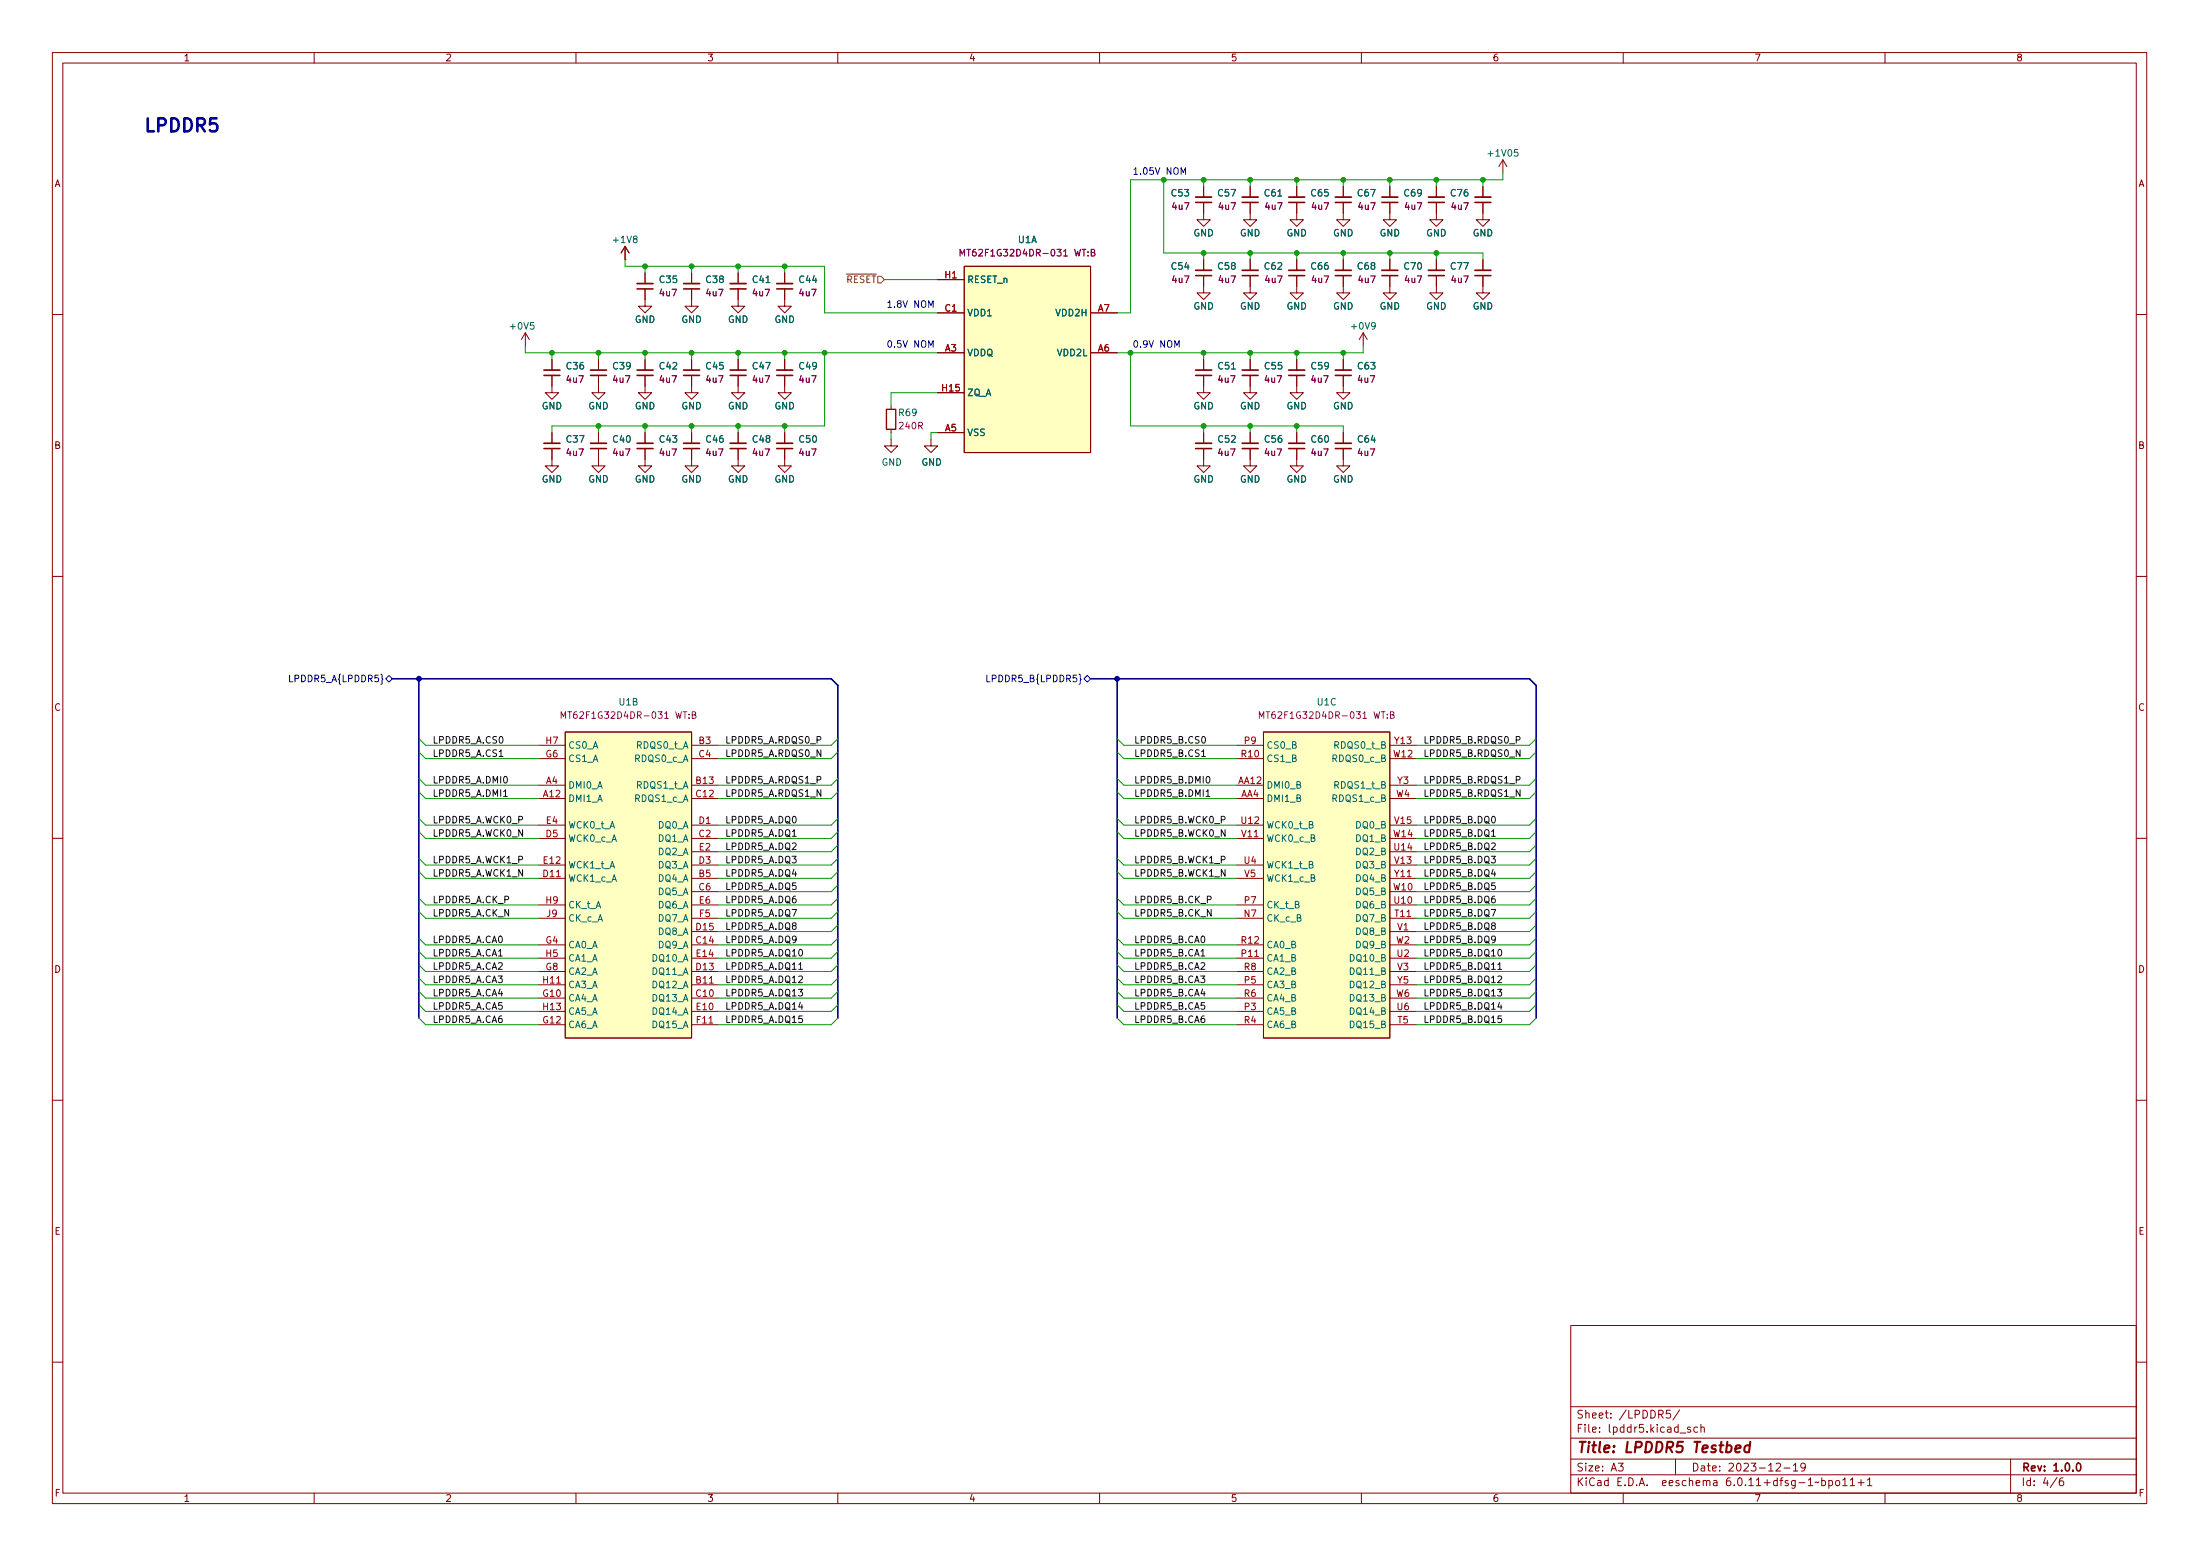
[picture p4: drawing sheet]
<svg xmlns="http://www.w3.org/2000/svg" width="420mm" height="297mm" viewBox="0 0 420 297" stroke-linecap="round" stroke-linejoin="round" font-family="sans-serif">
<g fill="none" stroke="#840000" stroke-width=".19">
<path d="M10 10h400v277h-400zM12 12h396v273h-396zM60 10v2M110 10v2M160 10v2M210 10v2M260 10v2M310 10v2M360 10v2M229.9 38.6v3.3h-1.3l1.3 1.3 1.2-1.3h-1.2M229.9 35.6v2M238.8 38.6v3.3h-1.3l1.3 1.3 1.2-1.3h-1.2"/>
<path d="M238.8 35.6v2M247.6 38.6v3.3h-1.2l1.2 1.3 1.3-1.3h-1.3M247.6 35.6v2M256.5 38.6v3.3h-1.2l1.2 1.3 1.3-1.3h-1.3M256.5 35.6v2M265.4 38.6v3.3h-1.2l1.2 1.3 1.3-1.3h-1.3M265.4 35.6v2M274.3 38.6v3.3h-1.3l1.3 1.3 1.3-1.3h-1.3M274.3 35.6v2M283.2 38.6v3.3h-1.3l1.3 1.3 1.3-1.3h-1.3M283.2 35.6v2M287 30.5l-.7 1.3"/>
<path d="M287 30.5v2.6M287 30.5l.8 1.3M119.4 49.6h.1M119.4 47l-.8 1.3M119.4 47v2.6M119.4 47l.7 1.3M123.2 55.2v3.3h1.3l-1.3 1.2-1.3-1.2h1.3M123.2 52.1v2M132.1 55.2v3.3h1.2l-1.2 1.2-1.3-1.2h1.3M132.1 52.1v2M141 55.2v3.3h1.2l-1.2 1.2-1.3-1.2h1.3M141 52.1v2"/>
<path d="M149.9 55.2v3.3h1.2l-1.2 1.2-1.3-1.2h1.3M149.9 52.1v2M179.1 59.7h5M179.1 53.4h5M184.1 50.8h24.2v35.6h-24.2zM208.3 59.7h5.1M229.9 52.6v3.3h-1.3l1.3 1.3 1.2-1.3h-1.2M229.9 49.6v2M238.8 52.6v3.3h-1.3l1.3 1.3 1.2-1.3h-1.2M238.8 49.6v2M247.6 52.6v3.3h-1.2l1.2 1.3 1.3-1.3h-1.3M247.6 49.6v2"/>
<path d="M256.5 52.6v3.3h-1.2l1.2 1.3 1.3-1.3h-1.3M256.5 49.6v2M265.4 52.6v3.3h-1.2l1.2 1.3 1.3-1.3h-1.3M265.4 49.6v2M274.3 52.6v3.3h-1.3l1.3 1.3 1.3-1.3h-1.3M274.3 49.6v2M283.2 52.6v3.3h-1.3l1.3 1.3 1.3-1.3h-1.3M283.2 49.6v2M10 60h2M100.3 63.5l-.7 1.3M100.3 63.5v2.6M100.3 63.5l.8 1.3"/>
<path d="M105.4 71.7v3.3h1.3l-1.3 1.2-1.3-1.2h1.3M105.4 68.6v2M114.3 71.7v3.3h1.3l-1.3 1.2-1.3-1.2h1.3M114.3 68.6v2M123.2 71.7v3.3h1.3l-1.3 1.2-1.3-1.2h1.3M123.2 68.6v2M132.1 71.7v3.3h1.2l-1.2 1.2-1.3-1.2h1.3M132.1 68.6v2M141 71.7v3.3h1.2l-1.2 1.2-1.3-1.2h1.3M141 68.6v2M149.9 71.7v3.3h1.2l-1.2 1.2-1.3-1.2h1.3M149.9 68.6v2"/>
<path d="M170.2 77.5v.6M179.1 67.3h5M179.1 75h5M208.3 67.3h5.1M229.9 71.7v3.3h1.2l-1.2 1.2-1.3-1.2h1.3M229.9 68.6v2M238.8 71.7v3.3h1.2l-1.2 1.2-1.3-1.2h1.3M238.8 68.6v2M247.6 71.7v3.3h1.3l-1.3 1.2-1.2-1.2h1.2M247.6 68.6v2M256.5 71.7v3.3h1.3l-1.3 1.2-1.2-1.2h1.2M256.5 68.6v2"/>
<path d="M260.3 63.5l-.7 1.3M260.3 63.5v2.6M260.3 63.5l.8 1.3M408 60h2M105.4 85.6v3.3h1.3l-1.3 1.3-1.3-1.3h1.3M105.4 82.6v2M114.3 85.6v3.3h1.3l-1.3 1.3-1.3-1.3h1.3M114.3 82.6v2M123.2 85.6v3.3h1.3l-1.3 1.3-1.3-1.3h1.3M123.2 82.6v2M132.1 85.6v3.3h1.2l-1.2 1.3-1.3-1.3h1.3M132.1 82.6v2"/>
<path d="M141 85.6v3.3h1.2l-1.2 1.3-1.3-1.3h1.3M141 82.6v2M149.9 85.6v3.3h1.2l-1.2 1.3-1.3-1.3h1.3M149.9 82.6v2M170.2 83.9v1.2h1.2l-1.2 1.3-1.3-1.3h1.3M170.2 82v.6M177.8 83.9v1.2h1.3l-1.3 1.3-1.3-1.3h1.3M179.1 82.6h5M229.9 85.6v3.3h1.2l-1.2 1.3-1.3-1.3h1.3M229.9 82.6v2M238.8 85.6v3.3h1.2l-1.2 1.3-1.3-1.3h1.3M238.8 82.6v2"/>
<path d="M247.6 85.6v3.3h1.3l-1.3 1.3-1.2-1.3h1.2M247.6 82.6v2M256.5 85.6v3.3h1.3l-1.3 1.3-1.2-1.3h1.2M256.5 82.6v2M10 110h2M408 110h2M107.9 139.7h24.2v58.5h-24.2zM241.3 139.7h24.1v58.5h-24.1zM102.9 149.9h5M102.9 152.4h5M102.9 142.3h5M102.9 144.8h5"/>
<path d="M102.9 157.5h5M132.1 149.9h5.1M132.1 152.4h5.1M132.1 142.3h5.1M132.1 144.8h5.1M132.1 157.5h5.1M236.2 149.9h5.1M236.2 152.4h5.1M236.2 142.3h5.1M236.2 144.8h5.1M236.2 157.5h5.1M265.4 149.9h5.1"/>
<path d="M265.4 152.4h5.1M265.4 142.3h5.1M265.4 144.8h5.1M265.4 157.5h5.1M10 160h2M102.9 160.1h5M102.9 175.3h5M102.9 172.8h5M102.9 165.1h5M102.9 167.7h5M132.1 160.1h5.1M132.1 175.3h5.1"/>
<path d="M132.1 172.8h5.1M132.1 162.6h5.1M132.1 165.1h5.1M132.1 177.8h5.1M132.1 167.7h5.1M132.1 170.2h5.1M236.2 160.1h5.1M236.2 175.3h5.1M236.2 172.8h5.1M236.2 165.1h5.1M236.2 167.7h5.1M265.4 160.1h5.1"/>
<path d="M265.4 175.3h5.1M265.4 172.8h5.1M265.4 162.6h5.1M265.4 165.1h5.1M265.4 177.8h5.1M265.4 167.7h5.1M265.4 170.2h5.1M408 160h2M102.9 182.9h5M102.9 193.1h5M102.9 188h5M102.9 180.4h5"/>
<path d="M102.9 195.6h5M102.9 190.5h5M102.9 185.5h5M132.1 182.9h5.1M132.1 193.1h5.1M132.1 188h5.1M132.1 180.4h5.1M132.1 195.6h5.1M132.1 190.5h5.1M132.1 185.5h5.1M236.2 182.9h5.1M236.2 193.1h5.1"/>
<path d="M236.2 188h5.1M236.2 180.4h5.1M236.2 195.6h5.1M236.2 190.5h5.1M236.2 185.5h5.1M265.4 182.9h5.1M265.4 193.1h5.1M265.4 188h5.1M265.4 180.4h5.1M265.4 195.6h5.1M265.4 190.5h5.1M265.4 185.5h5.1"/>
<path d="M10 210h2M408 210h2M300 253h108v32h-108zM10 260h2M300 278.5h108M300 274.5h108M300 268.5h108M305.5 273.3v.1M305.5 272.5v.1M307.6 270.6v.1M307.6 269.8v.1M320 278.5v3"/>
<path d="M320.8 269.1l-1.3 2M324.2 272.5l-.4-.1-.3 .3 .1 .6h.6M324.9 272.6l.2-.2 .3 .1 .1 .9M324.9 271.9v1.5M342.5 279.7l.4-.4v1.5M344.8 280l-.3 .2h-.3l-.3-.2 .2-.6 .4-.1 .2 .2a.99 .99 0 0 1-.3 1.3h-.3M384 278.5v6.5M408 260h2M60 285v2M110 285v2M160 285v2M210 285v2"/>
<path d="M260 285v2M300 281.5h108M310 285v2M327.3 282.7h.6v.9M327.9 283h-.5a.29 .29 0 0 0-.2 .3 .29 .29 0 0 0 .2 .3l.5-.1M340.7 280.2h1.2M342.5 280.8h.9M351.9 283.6h.9M353.4 282.5l.4-.4v1.5M353.4 283.6h.8M354.9 283h1.1M355.4 282.5v1.1"/>
<path d="M356.6 282.5l.5-.4v1.5M356.6 283.6h.9M360 285v2M394 282.1a.6 .6 0 0 0-.7 .7v.5l.1 .2 .4 .1 .3-.1v-.5l-.1-.2-.4-.1-.3 .3"/>
</g>
<g fill="none" stroke="#840000" stroke-width=".3">
<path d="M228.3 38.6h3.1M237.2 38.6h3.1M246.1 38.6h3.1M255 38.6h3.1M263.9 38.6h3.1M272.8 38.6h3M281.7 38.6h3M121.7 55.2h3M130.6 55.2h3M139.4 55.2h3.1M148.3 55.2h3.1M228.3 52.6h3.1"/>
<path d="M237.2 52.6h3.1M246.1 52.6h3.1M255 52.6h3.1M263.9 52.6h3.1M272.8 52.6h3M281.7 52.6h3M103.9 71.7h3M112.8 71.7h3M121.7 71.7h3M130.6 71.7h3M139.4 71.7h3.1M148.3 71.7h3.1"/>
<path d="M228.3 71.7h3.1M237.2 71.7h3.1M246.1 71.7h3.1M255 71.7h3.1M103.9 85.6h3M112.8 85.6h3M121.7 85.6h3M130.6 85.6h3M139.4 85.6h3.1M148.3 85.6h3.1M228.3 85.6h3.1M237.2 85.6h3.1"/>
<path d="M246.1 85.6h3.1M255 85.6h3.1M396.8 279.4l.1-.1a.8 .8 0 0 1 .5 .8 .8 .8 0 0 1-.5 .7 1 1 0 0 1-.1-1.4z"/>
</g>
<g fill="none" stroke="#840000" stroke-width=".33">
<path d="M228.3 37.6h3.1M237.2 37.6h3.1M246.1 37.6h3.1M255 37.6h3.1M263.9 37.6h3.1M272.8 37.6h3M281.7 37.6h3M121.7 54.1h3M130.6 54.1h3M139.4 54.1h3.1M148.3 54.1h3.1M228.3 51.6h3.1"/>
<path d="M237.2 51.6h3.1M246.1 51.6h3.1M255 51.6h3.1M263.9 51.6h3.1M272.8 51.6h3M281.7 51.6h3M103.9 70.6h3M112.8 70.6h3M121.7 70.6h3M130.6 70.6h3M139.4 70.6h3.1M148.3 70.6h3.1"/>
<path d="M228.3 70.6h3.1M237.2 70.6h3.1M246.1 70.6h3.1M255 70.6h3.1M103.9 84.6h3M112.8 84.6h3M121.7 84.6h3M130.6 84.6h3M139.4 84.6h3.1M148.3 84.6h3.1M228.3 84.6h3.1M237.2 84.6h3.1"/>
<path d="M246.1 84.6h3.1M255 84.6h3.1"/>
</g>
<path d="M244.1 37.4h.7M289.9 28.6h-.6l-.1 .6 .2-.2 .4 .1 .1 .2v.4l-.2 .1-.5-.1M121.2 45.6l-.2-.2v-.2l.2-.1h.4v.4l-.5 .2-.1 .1v.4l.2 .1h.2l.3-.2-.1-.4-.2-.1M146.3 53.9h.7M101.9 61.6h-.6v.6l.1-.1h.5l.1 .2-.1 .4-.1 .1-.5-.1M235.2 70.5h.7M262.6 62.1l-.2 .3h-.2l-.3-.3v-.3l.3-.2h.3l.1 .2a.84 .84 0 0 1-.3 1h-.3" fill="none" stroke="#006464" stroke-width=".19"/>
<g fill="#ffffc2" stroke="#ffffc2" stroke-width=".19">
<path d="M119.4 47l-.8 1.3z"/>
<path d="M119.4 47v2.6z"/>
<path d="M119.4 47l.7 1.3z"/>
<path d="M241.3 139.7h24.1v58.5h-24.1z"/>
<path d="M107.9 139.7h24.2v58.5h-24.2z"/>
<path d="M184.1 50.8h24.2v35.6h-24.2z"/>
</g>
<path d="M106.3 167.4h.7M106.3 187.7h.7M135.4 195.3h.7M135.5 187.7h.7M239.6 182.6h.8" fill="none" stroke="#a90000" stroke-width=".19"/>
<path d="M201.9 47.6h.8l-.5 .5 .4 .1v.6l-.2 .1-.5-.1M203.1 48l.4-.4v1.3M203.1 48.9h.8M125.7 135.9h.8l-.5 .4 .4 .2v.5l-.2 .1-.5-.1M126.9 136.2l.4-.3v1.2M126.9 137.1h.8M259 135.9h.8l-.4 .4 .3 .2v.5l-.1 .1-.6-.1M260.3 136.2l.4-.3v1.2M260.3 137.1h.7" fill="none" stroke="#840084" stroke-width=".19"/>
<path d="M169.3 78.1h1.8v3.9h-1.8z" fill="none" stroke="#840000" stroke-width=".25"/>
<path d="M65 128.7l-.2 .2v.6l-.2 .2 .2 .1v.7l.2 .1M72.7 128.7l.3 .2v.6l.2 .2-.2 .1v.7l-.3 .1M73.7 129.6l.6-.7 .6 .7-.6 .6zM198.4 128.7l-.2 .2v.6l-.2 .2 .2 .1v.7l.2 .1M206.1 128.7l.2 .2v.6l.2 .2-.2 .1v.7l-.2 .1M207 129.6l.6-.7 .7 .7-.7 .6z" fill="none" stroke="#000084" stroke-width=".19"/>
<path d="M161.6 52.3h5.8" fill="none" stroke="#725600" stroke-width=".19"/>
<g fill="none" stroke="#0f0f0f" stroke-width=".19">
<path d="M95.3 144.4h.8M96.2 152h.7M151.3 159.6h.8M229.5 144.4h.7M229.7 140.7l.1-.1a.68 .68 0 0 1 .4 .6 .68 .68 0 0 1-.4 .7 .84 .84 0 0 1-.1-1.2zM230.3 151.1l.4-.3v1.2M230.3 152h.8M230.5 148.3l.1-.1a.68 .68 0 0 1 .5 .7 .68 .68 0 0 1-.5 .6l-.3-.5zM284.9 159.6h.7M289.6 148.9l.6-.1 .1-.2-.1-.3-.6-.1v1.3M289.6 141.3l.6-.1 .1-.2-.1-.3-.6-.1v1.3M290.3 150.8v1.2l-.7-1.2v1.2"/>
<path d="M290.3 143.1v1.3l-.7-1.3v1.3M284.8 173.6h.8l-.5 1.3M284.9 161l.4-.1 .3 .4-.8 .9h.8M285.2 165.9l-.3 .9h.7M95.2 182.5h.7M152.5 188.9h.8l-.5 .4 .4 .2v.5l-.2 .1-.5-.1M152.5 186.4l.5-.1 .3 .4-.8 .9h.8M152.5 185h.8M152.7 181.4l.1-.2a.68 .68 0 0 1 .5 .7 .68 .68 0 0 1-.5 .6l-.3-.5zM152.8 191.3l-.3 .9h.8M153.2 193.9h-.6l-.1 .6 .2-.1 .4 .1 .2 .2-.1 .4-.2 .1-.5-.1M229.4 182.5h.7"/>
<path d="M286 188.9h.8l-.4 .4 .3 .2v.5l-.1 .1-.6-.1M286.1 184.1l.3-.3v1.2M286.1 186.4l.5-.1 .2 .4-.8 .9h.8M286.1 185h.7M286.2 181.4l.2-.2a.68 .68 0 0 1 .4 .7 .68 .68 0 0 1-.4 .6l-.3-.5zM286.4 191.3l-.3 .9h.8M286.7 191.8v.9M286.7 193.9h-.6v.6l.2-.1 .4 .1 .1 .2-.1 .4-.1 .1-.5-.1"/>
</g>
<path d="M74.9 129.6h83.8l1.3 1.2v63.5M80 129.6v64.7M208.3 129.6h83.8l1.3 1.2v63.5M213.4 129.6v64.7" fill="none" stroke="#000084" stroke-width=".3"/>
<g fill="none" stroke="#009600" stroke-width=".19">
<path d="M222.2 34.3v14h61v1.3M229.9 34.3v1.3M238.8 34.3v1.3M247.6 34.3v1.3M256.5 34.3v1.3M265.4 34.3v1.3M274.3 34.3v1.3M283.2 34.3v1.3M287 33.1v1.2h-71.1v25.4h-2.5M119.4 49.6v1.2h38.1v8.9h21.6M123.2 50.8v1.3M132.1 50.8v1.3"/>
<path d="M141 50.8v1.3M149.9 50.8v1.3M168.9 53.4h10.2M229.9 48.3v1.3M238.8 48.3v1.3M247.6 48.3v1.3M256.5 48.3v1.3M265.4 48.3v1.3M274.3 48.3v1.3M100.3 66.1v1.2h78.8M105.4 67.3v1.3M114.3 67.3v1.3"/>
<path d="M123.2 67.3v1.3M132.1 67.3v1.3M141 67.3v1.3M149.9 67.3v1.3M157.5 67.3v14h-52.1v1.3M179.1 75h-8.9v2.5M215.9 67.3v14h40.6v1.3M229.9 67.3v1.3M238.8 67.3v1.3M247.6 67.3v1.3M256.5 67.3v1.3M260.3 66.1v1.2h-46.9"/>
<path d="M114.3 81.3v1.3M123.2 81.3v1.3M132.1 81.3v1.3M141 81.3v1.3M149.9 81.3v1.3M170.2 82.6v1.3M179.1 82.6h-1.3v1.3M229.9 81.3v1.3M238.8 81.3v1.3M247.6 81.3v1.3M80 143.5l1.3 1.3h21.6M80 151.2l1.3 1.2h21.6"/>
<path d="M80 148.6l1.3 1.3h21.6M80 158.8l1.3 1.3h21.6M80 141l1.3 1.3h21.6M80 156.2l1.3 1.3h21.6M160 143.5l-1.3 1.3h-21.5M160 151.2l-1.3 1.2h-21.5M160 148.6l-1.3 1.3h-21.5M160 158.8l-1.3 1.3h-21.5M160 141l-1.3 1.3h-21.5M160 156.2l-1.3 1.3h-21.5M213.4 143.5l1.2 1.3h21.6M213.4 151.2l1.2 1.2h21.6"/>
<path d="M213.4 148.6l1.2 1.3h21.6M213.4 158.8l1.2 1.3h21.6M213.4 141l1.2 1.3h21.6M213.4 156.2l1.2 1.3h21.6M293.4 143.5l-1.3 1.3h-21.6M293.4 151.2l-1.3 1.2h-21.6M293.4 148.6l-1.3 1.3h-21.6M293.4 158.8l-1.3 1.3h-21.6M293.4 141l-1.3 1.3h-21.6M293.4 156.2l-1.3 1.3h-21.6M80 166.4l1.3 1.3h21.6M80 163.9l1.3 1.2h21.6"/>
<path d="M80 179.1l1.3 1.3h21.6M80 174l1.3 1.3h21.6M80 171.5l1.3 1.3h21.6M160 166.4l-1.3 1.3h-21.5M160 163.9l-1.3 1.2h-21.5M160 179.1l-1.3 1.3h-21.5M160 174l-1.3 1.3h-21.5M160 171.5l-1.3 1.3h-21.5M160 176.6l-1.3 1.2h-21.5M160 161.3l-1.3 1.3h-21.5M160 168.9l-1.3 1.3h-21.5M213.4 166.4l1.2 1.3h21.6"/>
<path d="M213.4 163.9l1.2 1.2h21.6M213.4 179.1l1.2 1.3h21.6M213.4 174l1.2 1.3h21.6M213.4 171.5l1.2 1.3h21.6M293.4 166.4l-1.3 1.3h-21.6M293.4 163.9l-1.3 1.2h-21.6M293.4 179.1l-1.3 1.3h-21.6M293.4 174l-1.3 1.3h-21.6M293.4 171.5l-1.3 1.3h-21.6M293.4 176.6l-1.3 1.2h-21.6M293.4 161.3l-1.3 1.3h-21.6M293.4 168.9l-1.3 1.3h-21.6"/>
<path d="M80 194.3l1.3 1.3h21.6M80 189.3l1.3 1.2h21.6M80 186.7l1.3 1.3h21.6M80 191.8l1.3 1.3h21.6M80 181.6l1.3 1.3h21.6M80 184.2l1.3 1.3h21.6M160 194.3l-1.3 1.3h-21.5M160 189.3l-1.3 1.2h-21.5M160 186.7l-1.3 1.3h-21.5M160 191.8l-1.3 1.3h-21.5M160 181.6l-1.3 1.3h-21.5M160 184.2l-1.3 1.3h-21.5"/>
<path d="M213.4 194.3l1.2 1.3h21.6M213.4 189.3l1.2 1.2h21.6M213.4 186.7l1.2 1.3h21.6M213.4 191.8l1.2 1.3h21.6M213.4 181.6l1.2 1.3h21.6M213.4 184.2l1.2 1.3h21.6M293.4 194.3l-1.3 1.3h-21.6M293.4 189.3l-1.3 1.2h-21.6M293.4 186.7l-1.3 1.3h-21.6M293.4 191.8l-1.3 1.3h-21.6M293.4 181.6l-1.3 1.3h-21.6M293.4 184.2l-1.3 1.3h-21.6"/>
</g>
<g fill="#009600" stroke="#009600" stroke-width=".19">
<circle cx="141" cy="50.8" r=".46"/>
<circle cx="149.9" cy="50.8" r=".46"/>
<circle cx="132.1" cy="50.8" r=".46"/>
<circle cx="141" cy="81.3" r=".46"/>
<circle cx="123.2" cy="50.8" r=".46"/>
<circle cx="149.9" cy="81.3" r=".46"/>
<circle cx="132.1" cy="81.3" r=".46"/>
<circle cx="141" cy="67.3" r=".46"/>
<circle cx="123.2" cy="67.3" r=".46"/>
<circle cx="114.3" cy="67.3" r=".46"/>
<circle cx="114.3" cy="81.3" r=".46"/>
<circle cx="105.4" cy="67.3" r=".46"/>
<circle cx="132.1" cy="67.3" r=".46"/>
<circle cx="123.2" cy="81.3" r=".46"/>
<circle cx="149.9" cy="67.3" r=".46"/>
<circle cx="157.5" cy="67.3" r=".46"/>
<circle cx="274.3" cy="34.3" r=".46"/>
<circle cx="265.4" cy="48.3" r=".46"/>
<circle cx="256.5" cy="48.3" r=".46"/>
<circle cx="265.4" cy="34.3" r=".46"/>
<circle cx="256.5" cy="34.3" r=".46"/>
<circle cx="283.2" cy="34.3" r=".46"/>
<circle cx="274.3" cy="48.3" r=".46"/>
<circle cx="247.6" cy="34.3" r=".46"/>
<circle cx="238.8" cy="34.3" r=".46"/>
<circle cx="229.9" cy="34.3" r=".46"/>
<circle cx="222.2" cy="34.3" r=".46"/>
<circle cx="238.8" cy="48.3" r=".46"/>
<circle cx="247.6" cy="48.3" r=".46"/>
<circle cx="229.9" cy="48.3" r=".46"/>
<circle cx="215.9" cy="67.3" r=".46"/>
<circle cx="229.9" cy="67.3" r=".46"/>
<circle cx="256.5" cy="67.3" r=".46"/>
<circle cx="247.6" cy="81.3" r=".46"/>
<circle cx="229.9" cy="81.3" r=".46"/>
<circle cx="238.8" cy="81.3" r=".46"/>
<circle cx="238.8" cy="67.3" r=".46"/>
<circle cx="247.6" cy="67.3" r=".46"/>
</g>
<g fill="#000084" stroke="#000084" stroke-width=".19">
<circle cx="80" cy="129.6" r=".46"/>
<circle cx="213.4" cy="129.6" r=".46"/>
</g>
<text font-size="3.5" fill="#0000c2" x="27.3" y="25.2">LPDDR5</text>
<g font-size="2.8" fill="#840000">
<text x="301" y="277.9">Title:</text>
<text x="310.2" y="277.9">LPDDR5</text>
<text x="323.7" y="277.9">Testbed</text>
</g>
<g font-size="2.1" fill="#840000">
<text x="301" y="273.9">File:</text>
<text x="301" y="271.2">Sheet:</text>
<text x="307.4" y="273.9">lpddr5.kicad_sch</text>
<text x="309.2" y="271.2">/LPDDR5/</text>
<text x="301" y="281.3">Size:</text>
<text x="307.6" y="281.3">A3</text>
<text x="323" y="281.3">Date:</text>
<text x="330" y="281.3">2023-12-19</text>
<text x="386" y="281.3">Rev:</text>
<text x="392.1" y="281.3">1.0.0</text>
<text x="301" y="284.1">KiCad</text>
<text x="308.7" y="284.1">E.D.A.</text>
<text x="317.6" y="284.1">eeschema</text>
<text x="330" y="284.1">6.0.11+dfsg-1~bpo11+1</text>
<text x="386" y="284.1">Id:</text>
<text x="390.1" y="284.1">4/6</text>
</g>
<g font-size="1.8" fill="#840000">
<text x="35" y="12.1">1</text>
<text x="85" y="12.1">2</text>
<text x="135" y="12.1">3</text>
<text x="185" y="12.1">4</text>
<text x="235" y="12.1">5</text>
<text x="285" y="12.1">6</text>
<text x="335" y="12.1">7</text>
<text x="385" y="12.1">8</text>
<text x="10.4" y="36.1">A</text>
<text x="408.4" y="36.1">A</text>
<text x="10.3" y="86.1">B</text>
<text x="408.3" y="86.1">B</text>
<text x="10.3" y="136.1">C</text>
<text x="408.3" y="136.1">C</text>
<text x="10.3" y="186.1">D</text>
<text x="408.3" y="186.1">D</text>
<text x="10.3" y="236.1">E</text>
<text x="408.3" y="236.1">E</text>
<text x="10.4" y="286.1">F</text>
<text x="35" y="287.1">1</text>
<text x="85" y="287.1">2</text>
<text x="135" y="287.1">3</text>
<text x="185" y="287.1">4</text>
<text x="235" y="287.1">5</text>
<text x="285" y="287.1">6</text>
<text x="335" y="287.1">7</text>
<text x="385" y="287.1">8</text>
<text x="408.4" y="286.1">F</text>
</g>
<g font-size="1.8" fill="#0000c2">
<text x="216.4" y="33.3">1.05V</text>
<text x="222.8" y="33.3">NOM</text>
<text x="169.4" y="58.7">1.8V</text>
<text x="174.6" y="58.7">NOM</text>
<text x="169.4" y="66.4">0.5V</text>
<text x="174.6" y="66.4">NOM</text>
<text x="216.4" y="66.4">0.9V</text>
<text x="221.6" y="66.4">NOM</text>
</g>
<g font-size="1.8" fill="#006464">
<text x="283.8" y="30.3">+1V05</text>
<text x="223.5" y="37.9">C53</text>
<text x="232.4" y="37.9">C57</text>
<text x="241.3" y="37.9">C61</text>
<text x="250.2" y="37.9">C65</text>
<text x="259" y="37.9">C67</text>
<text x="267.9" y="37.9">C69</text>
<text x="276.8" y="37.9">C76</text>
<text x="116.8" y="46.8">+1V8</text>
<text x="194.3" y="46.8">U1A</text>
<text x="227.9" y="45.5">GND</text>
<text x="236.7" y="45.5">GND</text>
<text x="245.6" y="45.5">GND</text>
<text x="254.5" y="45.5">GND</text>
<text x="263.4" y="45.5">GND</text>
<text x="272.3" y="45.5">GND</text>
<text x="281.2" y="45.5">GND</text>
<text x="223.5" y="51.9">C54</text>
<text x="232.4" y="51.9">C58</text>
<text x="241.3" y="51.9">C62</text>
<text x="250.2" y="51.9">C66</text>
<text x="259" y="51.9">C68</text>
<text x="267.9" y="51.9">C70</text>
<text x="276.8" y="51.9">C77</text>
<text x="125.7" y="54.4">C35</text>
<text x="134.6" y="54.4">C38</text>
<text x="143.5" y="54.4">C41</text>
<text x="152.4" y="54.4">C44</text>
<text x="184.7" y="54.4">RESET_n</text>
<text x="227.9" y="59.5">GND</text>
<text x="236.7" y="59.5">GND</text>
<text x="245.6" y="59.5">GND</text>
<text x="254.5" y="59.5">GND</text>
<text x="263.4" y="59.5">GND</text>
<text x="272.3" y="59.5">GND</text>
<text x="281.2" y="59.5">GND</text>
<text x="97.1" y="63.3">+0V5</text>
<text x="121.2" y="62">GND</text>
<text x="130.1" y="62">GND</text>
<text x="139" y="62">GND</text>
<text x="147.8" y="62">GND</text>
<text x="184.7" y="60.7">VDD1</text>
<text x="201.5" y="60.7">VDD2H</text>
<text x="257.7" y="63.3">+0V9</text>
<text x="107.9" y="70.9">C36</text>
<text x="116.8" y="70.9">C39</text>
<text x="125.7" y="70.9">C42</text>
<text x="134.6" y="70.9">C45</text>
<text x="143.5" y="70.9">C47</text>
<text x="152.4" y="70.9">C49</text>
<text x="184.7" y="68.4">VDDQ</text>
<text x="201.8" y="68.4">VDD2L</text>
<text x="232.4" y="70.9">C51</text>
<text x="241.3" y="70.9">C55</text>
<text x="250.2" y="70.9">C59</text>
<text x="259.1" y="70.9">C63</text>
<text x="184.7" y="76">ZQ_A</text>
<text x="103.4" y="78.5">GND</text>
<text x="112.3" y="78.5">GND</text>
<text x="121.2" y="78.5">GND</text>
<text x="130.1" y="78.5">GND</text>
<text x="139" y="78.5">GND</text>
<text x="147.8" y="78.5">GND</text>
<text x="171.4" y="79.8">R69</text>
<text x="184.7" y="83.6">VSS</text>
<text x="227.9" y="78.5">GND</text>
<text x="236.7" y="78.5">GND</text>
<text x="245.6" y="78.5">GND</text>
<text x="254.5" y="78.5">GND</text>
<text x="107.9" y="84.9">C37</text>
<text x="116.8" y="84.9">C40</text>
<text x="125.7" y="84.9">C43</text>
<text x="134.6" y="84.9">C46</text>
<text x="143.5" y="84.9">C48</text>
<text x="152.4" y="84.9">C50</text>
<text x="168.3" y="89.3">GND</text>
<text x="175.9" y="89.3">GND</text>
<text x="232.4" y="84.9">C52</text>
<text x="241.3" y="84.9">C56</text>
<text x="250.2" y="84.9">C60</text>
<text x="259.1" y="84.9">C64</text>
<text x="103.4" y="92.5">GND</text>
<text x="112.3" y="92.5">GND</text>
<text x="121.2" y="92.5">GND</text>
<text x="130.1" y="92.5">GND</text>
<text x="139" y="92.5">GND</text>
<text x="147.8" y="92.5">GND</text>
<text x="227.9" y="92.5">GND</text>
<text x="236.7" y="92.5">GND</text>
<text x="245.6" y="92.5">GND</text>
<text x="254.5" y="92.5">GND</text>
<text x="118" y="135">U1B</text>
<text x="251.4" y="135">U1C</text>
<text x="108.5" y="143.3">CS0_A</text>
<text x="121.4" y="143.3">RDQS0_t_A</text>
<text x="241.8" y="143.3">CS0_B</text>
<text x="254.5" y="143.3">RDQS0_t_B</text>
<text x="108.5" y="145.8">CS1_A</text>
<text x="121" y="145.8">RDQS0_c_A</text>
<text x="241.8" y="145.8">CS1_B</text>
<text x="254.2" y="145.8">RDQS0_c_B</text>
<text x="108.5" y="153.5">DMI1_A</text>
<text x="108.5" y="150.9">DMI0_A</text>
<text x="121" y="153.5">RDQS1_c_A</text>
<text x="121.4" y="150.9">RDQS1_t_A</text>
<text x="241.8" y="150.9">DMI0_B</text>
<text x="241.8" y="153.5">DMI1_B</text>
<text x="254.2" y="153.5">RDQS1_c_B</text>
<text x="254.5" y="150.9">RDQS1_t_B</text>
<text x="108.5" y="161.1">WCK0_c_A</text>
<text x="108.5" y="158.5">WCK0_t_A</text>
<text x="125.6" y="161.1">DQ1_A</text>
<text x="125.6" y="158.5">DQ0_A</text>
<text x="241.8" y="158.5">WCK0_t_B</text>
<text x="241.8" y="161.1">WCK0_c_B</text>
<text x="258.7" y="158.5">DQ0_B</text>
<text x="258.7" y="161.1">DQ1_B</text>
<text x="108.5" y="166.2">WCK1_t_A</text>
<text x="125.6" y="166.2">DQ3_A</text>
<text x="125.6" y="163.6">DQ2_A</text>
<text x="241.8" y="166.2">WCK1_t_B</text>
<text x="258.7" y="163.6">DQ2_B</text>
<text x="258.7" y="166.2">DQ3_B</text>
<text x="108.5" y="168.7">WCK1_c_A</text>
<text x="108.5" y="173.8">CK_t_A</text>
<text x="125.6" y="168.7">DQ4_A</text>
<text x="125.6" y="171.2">DQ5_A</text>
<text x="125.6" y="173.8">DQ6_A</text>
<text x="241.8" y="173.8">CK_t_B</text>
<text x="241.8" y="168.7">WCK1_c_B</text>
<text x="258.7" y="173.8">DQ6_B</text>
<text x="258.7" y="171.2">DQ5_B</text>
<text x="258.7" y="168.7">DQ4_B</text>
<text x="108.5" y="176.3">CK_c_A</text>
<text x="125.6" y="178.9">DQ8_A</text>
<text x="125.6" y="176.3">DQ7_A</text>
<text x="241.8" y="176.3">CK_c_B</text>
<text x="258.7" y="176.3">DQ7_B</text>
<text x="258.7" y="178.9">DQ8_B</text>
<text x="108.5" y="181.4">CA0_A</text>
<text x="108.5" y="183.9">CA1_A</text>
<text x="124.3" y="183.9">DQ10_A</text>
<text x="125.6" y="181.4">DQ9_A</text>
<text x="241.8" y="183.9">CA1_B</text>
<text x="241.8" y="181.4">CA0_B</text>
<text x="257.5" y="183.9">DQ10_B</text>
<text x="258.7" y="181.4">DQ9_B</text>
<text x="108.5" y="191.6">CA4_A</text>
<text x="108.5" y="186.5">CA2_A</text>
<text x="108.5" y="189">CA3_A</text>
<text x="124.3" y="189">DQ12_A</text>
<text x="124.3" y="191.6">DQ13_A</text>
<text x="124.3" y="186.5">DQ11_A</text>
<text x="241.8" y="189">CA3_B</text>
<text x="241.8" y="191.6">CA4_B</text>
<text x="241.8" y="186.5">CA2_B</text>
<text x="257.5" y="186.5">DQ11_B</text>
<text x="257.5" y="191.6">DQ13_B</text>
<text x="257.5" y="189">DQ12_B</text>
<text x="108.5" y="196.6">CA6_A</text>
<text x="108.5" y="194.1">CA5_A</text>
<text x="124.3" y="194.1">DQ14_A</text>
<text x="124.3" y="196.6">DQ15_A</text>
<text x="241.8" y="194.1">CA5_B</text>
<text x="241.8" y="196.6">CA6_B</text>
<text x="257.5" y="196.6">DQ15_B</text>
<text x="257.5" y="194.1">DQ14_B</text>
</g>
<g font-size="1.8" fill="#840084">
<text x="223.6" y="40.4">4u7</text>
<text x="232.5" y="40.4">4u7</text>
<text x="241.4" y="40.4">4u7</text>
<text x="250.3" y="40.4">4u7</text>
<text x="259.2" y="40.4">4u7</text>
<text x="268.1" y="40.4">4u7</text>
<text x="277" y="40.4">4u7</text>
<text x="183" y="49.3">MT62F1G32D4DR-031</text>
<text x="205.2" y="49.3">WT:B</text>
<text x="125.7" y="56.9">4u7</text>
<text x="134.6" y="56.9">4u7</text>
<text x="143.5" y="56.9">4u7</text>
<text x="152.4" y="56.9">4u7</text>
<text x="223.6" y="54.4">4u7</text>
<text x="232.5" y="54.4">4u7</text>
<text x="241.4" y="54.4">4u7</text>
<text x="250.3" y="54.4">4u7</text>
<text x="259.2" y="54.4">4u7</text>
<text x="268.1" y="54.4">4u7</text>
<text x="277" y="54.4">4u7</text>
<text x="107.9" y="73.4">4u7</text>
<text x="116.8" y="73.4">4u7</text>
<text x="125.7" y="73.4">4u7</text>
<text x="134.6" y="73.4">4u7</text>
<text x="143.5" y="73.4">4u7</text>
<text x="152.4" y="73.4">4u7</text>
<text x="232.4" y="73.4">4u7</text>
<text x="241.3" y="73.4">4u7</text>
<text x="250.2" y="73.4">4u7</text>
<text x="259.1" y="73.4">4u7</text>
<text x="171.4" y="82.3">240R</text>
<text x="107.9" y="87.4">4u7</text>
<text x="116.8" y="87.4">4u7</text>
<text x="125.7" y="87.4">4u7</text>
<text x="134.6" y="87.4">4u7</text>
<text x="143.5" y="87.4">4u7</text>
<text x="152.4" y="87.4">4u7</text>
<text x="232.4" y="87.4">4u7</text>
<text x="241.3" y="87.4">4u7</text>
<text x="250.2" y="87.4">4u7</text>
<text x="259.1" y="87.4">4u7</text>
<text x="106.8" y="137.6">MT62F1G32D4DR-031</text>
<text x="129" y="137.6">WT:B</text>
<text x="240.1" y="137.6">MT62F1G32D4DR-031</text>
<text x="262.3" y="137.6">WT:B</text>
</g>
<g font-size="1.8" fill="#a90000">
<text x="180.3" y="53.1">H1</text>
<text x="180.3" y="59.5">C1</text>
<text x="209.6" y="59.5">A7</text>
<text x="180.4" y="67.1">A3</text>
<text x="209.6" y="67.1">A6</text>
<text x="179.7" y="74.7">H15</text>
<text x="180.4" y="82.3">A5</text>
<text x="104.1" y="142">H7</text>
<text x="133.3" y="142">B3</text>
<text x="237.4" y="142">P9</text>
<text x="266.1" y="142">Y13</text>
<text x="104.1" y="144.6">G6</text>
<text x="104.2" y="149.6">A4</text>
<text x="132.7" y="149.6">B13</text>
<text x="133.3" y="144.6">C4</text>
<text x="236.4" y="149.6">AA12</text>
<text x="236.8" y="144.6">R10</text>
<text x="266" y="144.6">W12</text>
<text x="266.7" y="149.6">Y3</text>
<text x="103.6" y="152.2">A12</text>
<text x="132.7" y="152.2">C12</text>
<text x="237" y="152.2">AA4</text>
<text x="266.6" y="152.2">W4</text>
<text x="104.1" y="159.8">D5</text>
<text x="104.2" y="157.3">E4</text>
<text x="133.3" y="159.8">C2</text>
<text x="133.3" y="157.3">D1</text>
<text x="236.8" y="157.3">U12</text>
<text x="236.9" y="159.8">V11</text>
<text x="266" y="159.8">W14</text>
<text x="266.1" y="157.3">V15</text>
<text x="103.5" y="167.4">D11</text>
<text x="103.5" y="164.9">E12</text>
<text x="133.3" y="167.4">B5</text>
<text x="133.3" y="164.9">D3</text>
<text x="133.4" y="162.3">E2</text>
<text x="237.4" y="164.9">U4</text>
<text x="237.5" y="167.4">V5</text>
<text x="266" y="162.3">U14</text>
<text x="266.1" y="164.9">V13</text>
<text x="266.1" y="167.4">Y11</text>
<text x="104.1" y="172.5">H9</text>
<text x="133.3" y="170">C6</text>
<text x="133.4" y="172.5">E6</text>
<text x="237.4" y="172.5">P7</text>
<text x="266" y="170">W10</text>
<text x="266" y="172.5">U10</text>
<text x="104.2" y="175">J9</text>
<text x="132.7" y="177.6">D15</text>
<text x="133.4" y="175">F5</text>
<text x="237.4" y="175">N7</text>
<text x="266.2" y="175">T11</text>
<text x="266.7" y="177.6">V1</text>
<text x="104.1" y="182.7">H5</text>
<text x="104.1" y="180.1">G4</text>
<text x="104.1" y="185.2">G8</text>
<text x="132.7" y="180.1">C14</text>
<text x="132.7" y="185.2">D13</text>
<text x="132.8" y="182.7">E14</text>
<text x="236.8" y="182.7">P11</text>
<text x="236.8" y="180.1">R12</text>
<text x="237.4" y="185.2">R8</text>
<text x="266.6" y="180.1">W2</text>
<text x="266.6" y="182.7">U2</text>
<text x="266.7" y="185.2">V3</text>
<text x="103.5" y="187.7">H11</text>
<text x="103.5" y="190.3">G10</text>
<text x="132.7" y="187.7">B11</text>
<text x="132.7" y="190.3">C10</text>
<text x="237.4" y="187.7">P5</text>
<text x="237.4" y="190.3">R6</text>
<text x="266.6" y="190.3">W6</text>
<text x="266.7" y="187.7">Y5</text>
<text x="103.5" y="192.8">H13</text>
<text x="103.5" y="195.4">G12</text>
<text x="132.8" y="192.8">E10</text>
<text x="132.8" y="195.4">F11</text>
<text x="237.4" y="192.8">P3</text>
<text x="237.4" y="195.4">R4</text>
<text x="266.6" y="192.8">U6</text>
<text x="266.8" y="195.4">T5</text>
</g>
<text font-size="1.8" fill="#725600" x="161.6" y="54.4">~{RESET}</text>
<g font-size="1.8" fill="#000084">
<text x="54.9" y="130.6">LPDDR5_A{LPDDR5}</text>
<text x="188.1" y="130.6">LPDDR5_B{LPDDR5}</text>
</g>
<g font-size="1.8" fill="#0f0f0f">
<text x="82.5" y="141.9">LPDDR5_A.CS0</text>
<text x="138.4" y="141.9">LPDDR5_A.RDQS0_P</text>
<text x="216.5" y="141.9">LPDDR5_B.CS0</text>
<text x="271.8" y="141.9">LPDDR5_B.RDQS0_P</text>
<text x="82.5" y="144.5">LPDDR5_A.CS1</text>
<text x="82.5" y="149.5">LPDDR5_A.DMI0</text>
<text x="138.4" y="149.5">LPDDR5_A.RDQS1_P</text>
<text x="138.4" y="144.5">LPDDR5_A.RDQS0_N</text>
<text x="216.5" y="144.5">LPDDR5_B.CS1</text>
<text x="216.5" y="149.5">LPDDR5_B.DMI0</text>
<text x="271.8" y="149.5">LPDDR5_B.RDQS1_P</text>
<text x="271.8" y="144.5">LPDDR5_B.RDQS0_N</text>
<text x="82.5" y="152.1">LPDDR5_A.DMI1</text>
<text x="138.4" y="152.1">LPDDR5_A.RDQS1_N</text>
<text x="216.5" y="152.1">LPDDR5_B.DMI1</text>
<text x="271.8" y="152.1">LPDDR5_B.RDQS1_N</text>
<text x="82.5" y="157.2">LPDDR5_A.WCK0_P</text>
<text x="82.5" y="159.7">LPDDR5_A.WCK0_N</text>
<text x="138.4" y="159.7">LPDDR5_A.DQ1</text>
<text x="138.4" y="157.2">LPDDR5_A.DQ0</text>
<text x="216.5" y="159.7">LPDDR5_B.WCK0_N</text>
<text x="216.5" y="157.2">LPDDR5_B.WCK0_P</text>
<text x="271.8" y="159.7">LPDDR5_B.DQ1</text>
<text x="271.8" y="157.2">LPDDR5_B.DQ0</text>
<text x="82.5" y="164.8">LPDDR5_A.WCK1_P</text>
<text x="82.5" y="167.3">LPDDR5_A.WCK1_N</text>
<text x="138.4" y="162.2">LPDDR5_A.DQ2</text>
<text x="138.4" y="164.8">LPDDR5_A.DQ3</text>
<text x="138.4" y="167.3">LPDDR5_A.DQ4</text>
<text x="216.5" y="167.3">LPDDR5_B.WCK1_N</text>
<text x="216.5" y="164.8">LPDDR5_B.WCK1_P</text>
<text x="271.8" y="164.8">LPDDR5_B.DQ3</text>
<text x="271.8" y="162.2">LPDDR5_B.DQ2</text>
<text x="271.8" y="167.3">LPDDR5_B.DQ4</text>
<text x="82.5" y="172.4">LPDDR5_A.CK_P</text>
<text x="138.4" y="172.4">LPDDR5_A.DQ6</text>
<text x="138.4" y="169.9">LPDDR5_A.DQ5</text>
<text x="216.5" y="172.4">LPDDR5_B.CK_P</text>
<text x="271.8" y="172.4">LPDDR5_B.DQ6</text>
<text x="271.8" y="169.9">LPDDR5_B.DQ5</text>
<text x="82.5" y="174.9">LPDDR5_A.CK_N</text>
<text x="138.4" y="174.9">LPDDR5_A.DQ7</text>
<text x="138.4" y="177.5">LPDDR5_A.DQ8</text>
<text x="216.5" y="174.9">LPDDR5_B.CK_N</text>
<text x="271.8" y="174.9">LPDDR5_B.DQ7</text>
<text x="271.8" y="177.5">LPDDR5_B.DQ8</text>
<text x="82.5" y="180">LPDDR5_A.CA0</text>
<text x="82.5" y="185.1">LPDDR5_A.CA2</text>
<text x="82.5" y="182.6">LPDDR5_A.CA1</text>
<text x="138.4" y="182.6">LPDDR5_A.DQ10</text>
<text x="138.4" y="185.1">LPDDR5_A.DQ11</text>
<text x="138.4" y="180">LPDDR5_A.DQ9</text>
<text x="216.5" y="182.6">LPDDR5_B.CA1</text>
<text x="216.5" y="180">LPDDR5_B.CA0</text>
<text x="216.5" y="185.1">LPDDR5_B.CA2</text>
<text x="271.8" y="185.1">LPDDR5_B.DQ11</text>
<text x="271.8" y="182.6">LPDDR5_B.DQ10</text>
<text x="271.8" y="180">LPDDR5_B.DQ9</text>
<text x="82.5" y="187.6">LPDDR5_A.CA3</text>
<text x="82.5" y="190.2">LPDDR5_A.CA4</text>
<text x="138.4" y="187.6">LPDDR5_A.DQ12</text>
<text x="138.4" y="190.2">LPDDR5_A.DQ13</text>
<text x="216.5" y="187.6">LPDDR5_B.CA3</text>
<text x="216.5" y="190.2">LPDDR5_B.CA4</text>
<text x="271.8" y="190.2">LPDDR5_B.DQ13</text>
<text x="271.8" y="187.6">LPDDR5_B.DQ12</text>
<text x="82.5" y="195.3">LPDDR5_A.CA6</text>
<text x="82.5" y="192.7">LPDDR5_A.CA5</text>
<text x="138.4" y="192.7">LPDDR5_A.DQ14</text>
<text x="138.4" y="195.3">LPDDR5_A.DQ15</text>
<text x="216.5" y="192.7">LPDDR5_B.CA5</text>
<text x="216.5" y="195.3">LPDDR5_B.CA6</text>
<text x="271.8" y="195.3">LPDDR5_B.DQ15</text>
<text x="271.8" y="192.7">LPDDR5_B.DQ14</text>
</g>
</svg>
